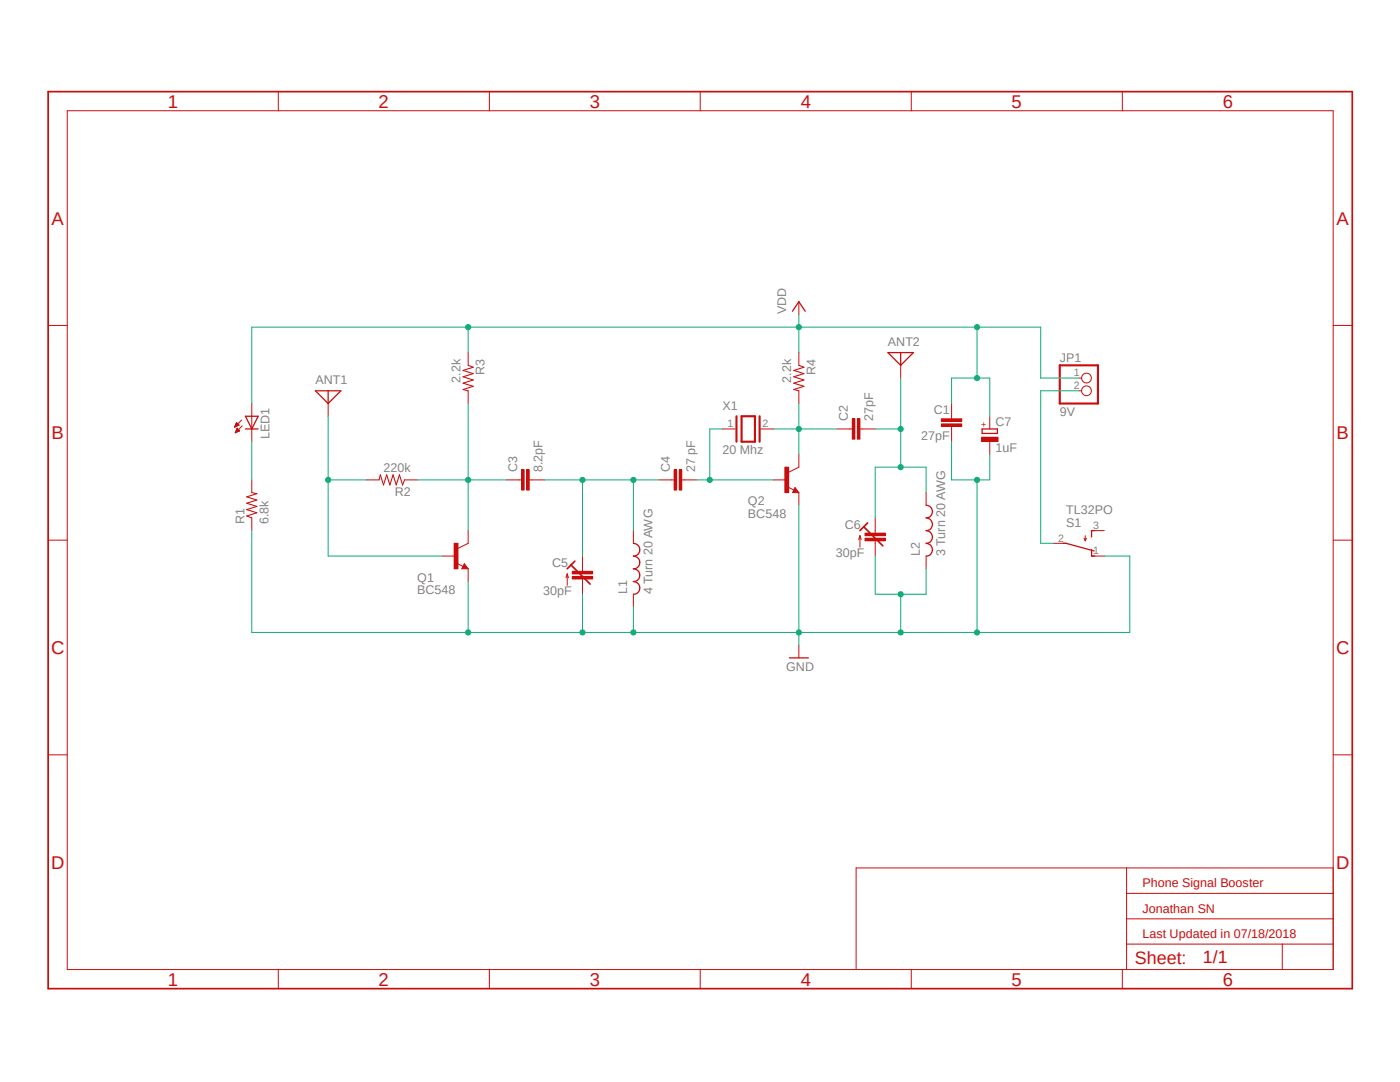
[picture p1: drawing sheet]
<svg xmlns="http://www.w3.org/2000/svg" width="279mm" height="216mm" viewBox="0 0 279 216" stroke-linecap="round" stroke-linejoin="round" font-family="sans-serif">
<path d="M9.1 18l261.2 179.9M270.3 18l-261.2 179.9" fill="none" stroke="#fff" stroke-width=".2"/>
<path d="M93.4 72.9l1 .4-2 .6 2 .6-2 .7 2 .6-2 .7 2 .6-2 .6 1 .3M159.4 72.9l1 .4-2 .6 2 .6-2 .7 2 .6-2 .7 2 .6-2 .6 1 .3M50.2 98.3l1.1 .2-2.1 .6 2.1 .7-2.1 .6 2.1 .6-2.1 .7 2.1 .6-2.1 .7 1 .3M75.6 95.8l.3-1.1 .6 2.1 .7-2.1 .6 2.1 .6-2.1 .7 2.1 .6-2.1 .6 2.1 .4-1" fill="none" stroke="#c90d0c" stroke-width=".21"/>
<g fill="none" stroke="#c90d0c" stroke-width=".2">
<path d="M93.4 70.4v2.5M93.4 78v2.5M159.4 60.2v2.5M159.4 70.4v2.5M159.4 78v2.5M179.7 72.9v2.5M215.3 75.4h.6M215.3 78h.6M46.8 85.2l.1 .1M46.9 85.1h.1M46.9 85h.3M46.9 84.9h.6"/>
<path d="M47 84.8h.7M47 86.3h.1M47 84.7h.5M47 86.2h.3M47.1 84.6h.4M47.1 86.1h.4M47.1 84.5h.3M47.1 86h.7M47.1 85.9h.7M47.2 84.4h.1M47.2 85.8h.5M47.2 84.3l.5 .5-.9 .4z"/>
<path d="M47.2 85.7h.4M47.2 85.6h.3M47.3 85.6h.1M47.3 85.5l.5 .5-.9 .4zM48.2 83.8l-1.4 1.4M48.3 85l-1.4 1.4M50.2 80.5v7.6M50.2 95.8v2.5M65.5 80.5v2.6M73.1 95.8h2.5M80.7 95.8h2.6M189.9 83.1v.5"/>
<path d="M189.9 85.1v.5M50.2 103.3v2.6"/>
<circle cx="216.8" cy="75.4" r=".98"/>
<circle cx="216.8" cy="78" r=".98"/>
</g>
<path d="M62.9 78h5.1l-2.5 2.5zM65.5 78v2.5M158.2 62.1l1.2-1.9 1.3 1.9M177.2 70.4h5.1l-2.6 2.5zM179.7 70.4v2.5M49 83.1h2.5l-1.3 2.5zM49 85.6h2.5" fill="none" stroke="#c90d0c" stroke-width=".25"/>
<path d="M211.5 72.9h7.6v7.6h-7.6z" fill="none" stroke="#c90d0c" stroke-width=".42"/>
<path d="M187.9 83.6h4v.5h-4z" fill-rule="evenodd" fill="#c90d0c"/>
<path d="M187.9 83.6h4v.5h-4z" fill="none" stroke="#c90d0c" stroke-width=".2"/>
<path d="M187.9 84.6h4v.5h-4z" fill-rule="evenodd" fill="#c90d0c"/>
<path d="M169.6 85.6h.5M171.6 85.6h.5M187.9 84.6h4v.5h-4zM189.9 80.5v2.6M189.9 85.6v2.5" fill="none" stroke="#c90d0c" stroke-width=".2"/>
<path d="M170.1 83.6h.5v4h-.5z" fill-rule="evenodd" fill="#c90d0c"/>
<path d="M170.1 83.6h.5v4h-.5z" fill="none" stroke="#c90d0c" stroke-width=".2"/>
<path d="M171.1 83.6h.5v4h-.5z" fill-rule="evenodd" fill="#c90d0c"/>
<path d="M103.6 95.8h.5M105.6 95.8h.5M167 85.6h2.6M171.1 83.6h.5v4h-.5zM172.1 85.6h2.6" fill="none" stroke="#c90d0c" stroke-width=".2"/>
<path d="M104.1 93.7h.5v4.1h-.5z" fill-rule="evenodd" fill="#c90d0c"/>
<path d="M104.1 93.7h.5v4.1h-.5z" fill="none" stroke="#c90d0c" stroke-width=".2"/>
<path d="M105.1 93.7h.5v4.1h-.5z" fill-rule="evenodd" fill="#c90d0c"/>
<path d="M101 95.8h2.6M105.1 93.7h.5v4.1h-.5zM106.1 95.8h2.6M134 95.8h.5M136.1 95.8h.5" fill="none" stroke="#c90d0c" stroke-width=".2"/>
<path d="M134.5 93.7h.5v4.1h-.5z" fill-rule="evenodd" fill="#c90d0c"/>
<path d="M134.5 93.7h.5v4.1h-.5z" fill="none" stroke="#c90d0c" stroke-width=".2"/>
<path d="M135.6 93.7h.5v4.1h-.5z" fill-rule="evenodd" fill="#c90d0c"/>
<path d="M131.5 95.8h2.5M135.6 93.7h.5v4.1h-.5zM136.6 95.8h2.5M91.2 112.4l1.2 .6M92.7 112.5l.7 1h-1.2zM93.4 108.4l-2 1" fill="none" stroke="#c90d0c" stroke-width=".2"/>
<path d="M92.7 113l.1 .2h-.4l.3-.5 .5 .7h-.8" fill="none" stroke="#c90d0c" stroke-width=".25"/>
<path d="M90.6 108.4h.8v5.1h-.8z" fill-rule="evenodd" fill="#c90d0c"/>
<path d="M157.2 97.2l1.3 .6M158.7 97.3l.7 1h-1.2zM159.4 93.2l-2 1M88.3 111h2.6M90.6 108.4h.8v5.1h-.8zM93.4 105.9v2.5M93.4 113.5v2.5" fill="none" stroke="#c90d0c" stroke-width=".2"/>
<path d="M158.7 97.8l.1 .2h-.4l.3-.5 .5 .7h-.8" fill="none" stroke="#c90d0c" stroke-width=".25"/>
<path d="M156.6 93.2h.8v5.1h-.8z" fill-rule="evenodd" fill="#c90d0c"/>
<g fill="none" stroke="#c90d0c" stroke-width=".2">
<path d="M144.2 85.6h2.5M151.8 85.6h2.5M154.3 95.8h2.6M156.6 93.2h.8v5.1h-.8zM159.4 90.7v2.5M159.4 98.3v2.5M113.2 114.5v2.3M113.2 114.5l-.3 .8M113.2 114.5l.3 .8M116.2 113.5v.5M116.2 115.5v.5M126.4 105.9v2.5"/>
<path d="M126.4 118.6v2.5"/>
</g>
<path d="M147 83.1v5M148 83.1h2.7v5h-2.7zM151.6 83.1v5" fill="none" stroke="#c90d0c" stroke-width=".42"/>
<path d="M126.4 108.4a1.27 1.27 0 0 1 1.3 1.3 1.27 1.27 0 0 1-1.3 1.3 1.27 1.27 0 0 1 1.3 1.2 1.27 1.27 0 0 1-1.3 1.3 1.27 1.27 0 0 1 1.3 1.3 1.27 1.27 0 0 1-1.3 1.2 1.27 1.27 0 0 1 1.3 1.3 1.27 1.27 0 0 1-1.3 1.3" fill="none" stroke="#c90d0c" stroke-width=".25"/>
<path d="M114 112.7l3.8 3.8M114.7 112l-1.5 1.5" fill="none" stroke="#c90d0c" stroke-width=".34"/>
<path d="M114.2 115h4.1v.5h-4.1z" fill-rule="evenodd" fill="#c90d0c"/>
<path d="M114.2 115h4.1v.5h-4.1z" fill="none" stroke="#c90d0c" stroke-width=".2"/>
<path d="M114.2 114h4.1v.5h-4.1z" fill-rule="evenodd" fill="#c90d0c"/>
<path d="M114.2 114h4.1v.5h-4.1zM116.2 111v2.5M116.2 116v2.6M171.6 106.9v2.3M171.6 106.9l-.2 .8M171.6 106.9l.3 .8M174.7 105.9v.5M174.7 107.9v.5" fill="none" stroke="#c90d0c" stroke-width=".2"/>
<path d="M172.4 105.1l3.8 3.8M173.1 104.4l-1.5 1.5" fill="none" stroke="#c90d0c" stroke-width=".34"/>
<path d="M172.6 107.4h4.1v.5h-4.1z" fill-rule="evenodd" fill="#c90d0c"/>
<path d="M172.6 107.4h4.1v.5h-4.1z" fill="none" stroke="#c90d0c" stroke-width=".2"/>
<path d="M172.6 106.4h4.1v.5h-4.1z" fill-rule="evenodd" fill="#c90d0c"/>
<path d="M184.8 98.3v2.5M172.6 106.4h4.1v.5h-4.1zM174.7 103.3v2.6M174.7 108.4v2.6M184.8 111v2.5M159.4 128.7v2.6" fill="none" stroke="#c90d0c" stroke-width=".2"/>
<path d="M196 85.6h3.1v.9h-3.1zM184.8 100.8a1.27 1.27 0 0 1 1.3 1.3 1.27 1.27 0 0 1-1.3 1.2 1.27 1.27 0 0 1 1.3 1.3 1.27 1.27 0 0 1-1.3 1.3 1.27 1.27 0 0 1 1.3 1.2 1.27 1.27 0 0 1-1.3 1.3 1.27 1.27 0 0 1 1.3 1.3 1.27 1.27 0 0 1-1.3 1.3M157.5 131.3h3.8" fill="none" stroke="#c90d0c" stroke-width=".25"/>
<path d="M195.9 87.2h3.3v.9h-3.3z" fill-rule="evenodd" fill="#c90d0c"/>
<g fill="none" stroke="#c90d0c" stroke-width=".2">
<path d="M55.5 18.3v3.8M97.7 18.3v3.8M139.7 18.3v3.8M181.9 18.3v3.8M224 18.3v3.8M13.4 22.1h252.7v171.4h-252.7zM9.6 64.9h3.8M266.1 64.9h3.8M195.9 87.2h3.3v.9h-3.3zM197.5 83.1v2.5M197.5 88.1v2.6M9.6 107.8h3.8"/>
<path d="M210.2 108.4h2.6M216.3 107.4l.3 .5M216.6 106.9v1M216.8 107.4l-.2 .5M217.8 105.9h2.6M217.8 111h2.6M266.1 107.8h3.8M9.6 150.6h3.8M266.1 150.6h3.8M224.8 173.2v20.3M224.8 178.3h41.3M266.1 173.2h-95.2v20.3"/>
<path d="M55.5 193.5v3.8M97.7 193.5v3.8M139.7 193.5v3.8M181.9 193.5v3.8M224 193.5v3.8M224.8 188.4h41.3M224.8 183.3h41.3M255.9 188.4v5.1"/>
</g>
<path d="M212.1 108.4h.7l5.6 1.5M217.8 109.7v1.3h.7M218.5 105.9h-.7v1.2" fill="none" stroke="#c90d0c" stroke-width=".25"/>
<path d="M9.6 18.3h260.3v179h-260.3z" fill="none" stroke="#c90d0c" stroke-width=".34"/>
<path d="M50.2 88.1v7.7M65.5 95.8h7.6M65.5 83.1v27.9" fill="none" stroke="#0dab76" stroke-width=".2"/>
<circle cx="65.5" cy="95.8" r=".51" fill="#0dab76"/>
<g fill="none" stroke="#0dab76" stroke-width=".2">
<path d="M139.1 95.8h15.2M144.2 85.6h-2.6v10.2M65.5 111h22.8"/>
<circle cx="65.5" cy="95.8" r=".51"/>
</g>
<circle cx="141.6" cy="95.8" r=".51" fill="#0dab76"/>
<g fill="none" stroke="#0dab76" stroke-width=".2">
<path d="M154.3 85.6h5.1M159.4 80.5v10.2"/>
<circle cx="141.6" cy="95.8" r=".51"/>
</g>
<circle cx="159.4" cy="85.6" r=".51" fill="#0dab76"/>
<g fill="none" stroke="#0dab76" stroke-width=".2">
<path d="M108.7 95.8h22.8M126.4 95.8v10.1M159.4 85.6h7.6"/>
<circle cx="159.4" cy="85.6" r=".51"/>
</g>
<circle cx="126.4" cy="95.8" r=".51" fill="#0dab76"/>
<g fill="none" stroke="#0dab76" stroke-width=".2">
<path d="M116.2 95.8v15.2"/>
<circle cx="126.4" cy="95.8" r=".51"/>
</g>
<circle cx="116.2" cy="95.8" r=".51" fill="#0dab76"/>
<g fill="none" stroke="#0dab76" stroke-width=".2">
<path d="M83.3 95.8h17.7M93.4 95.8v10.1"/>
<circle cx="116.2" cy="95.8" r=".51"/>
</g>
<circle cx="93.4" cy="95.8" r=".51" fill="#0dab76"/>
<g fill="none" stroke="#0dab76" stroke-width=".2">
<path d="M159.4 65.3h-66v5.1M159.4 62.7v7.7M93.4 80.5v15.3"/>
<circle cx="93.4" cy="95.8" r=".51"/>
</g>
<circle cx="159.4" cy="65.3" r=".51" fill="#0dab76"/>
<g fill="none" stroke="#0dab76" stroke-width=".2">
<path d="M93.4 65.3h-43.2v15.2"/>
<circle cx="159.4" cy="65.3" r=".51"/>
</g>
<circle cx="93.4" cy="65.3" r=".51" fill="#0dab76"/>
<g fill="none" stroke="#0dab76" stroke-width=".2">
<path d="M159.4 65.3h35.6v10.1M189.9 80.5v-5.1h7.6v7.7"/>
<circle cx="93.4" cy="65.3" r=".51"/>
</g>
<circle cx="195" cy="75.4" r=".51" fill="#0dab76"/>
<g fill="none" stroke="#0dab76" stroke-width=".2">
<path d="M195 65.3h12.7"/>
<circle cx="195" cy="75.4" r=".51"/>
</g>
<circle cx="195" cy="65.3" r=".51" fill="#0dab76"/>
<g fill="none" stroke="#0dab76" stroke-width=".2">
<path d="M179.7 75.4v17.8M207.7 65.3v10.1h7.6M174.7 85.6h5M184.8 98.3v-5.1h-10.1v10.1"/>
<circle cx="195" cy="65.3" r=".51"/>
</g>
<circle cx="179.7" cy="85.6" r=".51" fill="#0dab76"/>
<circle cx="179.7" cy="85.6" r=".51" fill="none" stroke="#0dab76" stroke-width=".2"/>
<circle cx="179.7" cy="93.2" r=".51" fill="#0dab76"/>
<g fill="none" stroke="#0dab76" stroke-width=".2">
<path d="M50.2 105.9v20.3h76.2v-5.1M116.2 118.6v7.6"/>
<circle cx="179.7" cy="93.2" r=".51"/>
</g>
<circle cx="116.2" cy="126.2" r=".51" fill="#0dab76"/>
<g fill="none" stroke="#0dab76" stroke-width=".2">
<path d="M93.4 116v10.2"/>
<circle cx="116.2" cy="126.2" r=".51"/>
</g>
<circle cx="93.4" cy="126.2" r=".51" fill="#0dab76"/>
<g fill="none" stroke="#0dab76" stroke-width=".2">
<path d="M126.4 126.2h33"/>
<circle cx="93.4" cy="126.2" r=".51"/>
</g>
<circle cx="126.4" cy="126.2" r=".51" fill="#0dab76"/>
<g fill="none" stroke="#0dab76" stroke-width=".2">
<path d="M174.7 111v7.6h10.1v-5.1M179.7 118.6v7.6h-20.3"/>
<circle cx="126.4" cy="126.2" r=".51"/>
</g>
<circle cx="179.7" cy="118.6" r=".51" fill="#0dab76"/>
<g fill="none" stroke="#0dab76" stroke-width=".2">
<path d="M159.4 100.8v25.4"/>
<circle cx="179.7" cy="118.6" r=".51"/>
</g>
<circle cx="159.4" cy="126.2" r=".51" fill="#0dab76"/>
<g fill="none" stroke="#0dab76" stroke-width=".2">
<path d="M189.9 88.1v7.7h7.6v-5.1M195 95.8v30.4M159.4 126.2v2.5"/>
<circle cx="159.4" cy="126.2" r=".51"/>
</g>
<circle cx="195" cy="95.8" r=".51" fill="#0dab76"/>
<g fill="none" stroke="#0dab76" stroke-width=".2">
<path d="M179.7 126.2h15.3"/>
<circle cx="195" cy="95.8" r=".51"/>
</g>
<circle cx="179.7" cy="126.2" r=".51" fill="#0dab76"/>
<g fill="none" stroke="#0dab76" stroke-width=".2">
<path d="M195 126.2h30.5"/>
<circle cx="179.7" cy="126.2" r=".51"/>
</g>
<circle cx="195" cy="126.2" r=".51" fill="#0dab76"/>
<g fill="none" stroke="#0dab76" stroke-width=".2">
<path d="M215.3 78h-7.6v30.4h2.5M220.4 111h5.1v15.2"/>
<circle cx="195" cy="126.2" r=".51"/>
</g>
<g font-size="3.7" fill="#c90d0c">
<text x="33.5" y="21.5">1</text>
<text x="75.6" y="21.5">2</text>
<text x="117.7" y="21.5">3</text>
<text x="159.8" y="21.5">4</text>
<text x="201.9" y="21.5">5</text>
<text x="244" y="21.5">6</text>
<text x="10.3" y="44.8">A</text>
<text x="266.7" y="44.8">A</text>
<text x="10.3" y="87.7">B</text>
<text x="266.7" y="87.7">B</text>
<text x="10.2" y="130.5">C</text>
<text x="266.7" y="130.5">C</text>
<text x="10.2" y="173.4">D</text>
<text x="266.7" y="173.4">D</text>
<text x="33.5" y="196.7">1</text>
<text x="75.6" y="196.7">2</text>
<text x="117.7" y="196.7">3</text>
<text x="159.8" y="196.7">4</text>
<text x="201.9" y="196.7">5</text>
<text x="244" y="196.7">6</text>
</g>
<g font-size="3.6" fill="#c90d0c">
<text x="226.5" y="192.3">Sheet:</text>
<text x="240.1" y="192.2">1/1</text>
</g>
<g font-size="2.5" fill="#808080">
<text x="156.9" y="62.7" transform="rotate(-90 156.9 62.7)">VDD</text>
<text x="177.2" y="69.1">ANT2</text>
<text x="63" y="76.7">ANT1</text>
<text x="91.9" y="76.4" transform="rotate(-90 91.9 76.4)">2.2k</text>
<text x="96.7" y="74.8" transform="rotate(-90 96.7 74.8)">R3</text>
<text x="157.9" y="76.4" transform="rotate(-90 157.9 76.4)">2.2k</text>
<text x="162.7" y="74.8" transform="rotate(-90 162.7 74.8)">R4</text>
<text x="211.5" y="72.3">JP1</text>
<text x="144.2" y="81.8">X1</text>
<text x="186.4" y="82.7">C1</text>
<text x="211.5" y="83.1">9V</text>
<text x="53.8" y="87.6" transform="rotate(-90 53.8 87.6)">LED1</text>
<text x="169.2" y="84.1" transform="rotate(-90 169.2 84.1)">C2</text>
<text x="174.3" y="84.1" transform="rotate(-90 174.3 84.1)">27pF</text>
<text x="183.8" y="87.8">27pF</text>
<text x="198.7" y="85.1">C7</text>
<text x="76.5" y="94.2">220k</text>
<text x="103.2" y="94.2" transform="rotate(-90 103.2 94.2)">C3</text>
<text x="108.3" y="94.2" transform="rotate(-90 108.3 94.2)">8.2pF</text>
<text x="133.6" y="94.2" transform="rotate(-90 133.6 94.2)">C4</text>
<text x="138.7" y="94.2" transform="rotate(-90 138.7 94.2)">27 pF</text>
<text x="144.2" y="90.7">20 Mhz</text>
<text x="198.7" y="90.2">1uF</text>
<text x="78.8" y="99">R2</text>
<text x="149.3" y="100.8">Q2</text>
<text x="48.8" y="104.6" transform="rotate(-90 48.8 104.6)">R1</text>
<text x="53.6" y="104.6" transform="rotate(-90 53.6 104.6)">6.8k</text>
<text x="149.3" y="103.3">BC548</text>
<text x="168.6" y="105.5">C6</text>
<text x="212.8" y="102.6">TL32PO</text>
<text x="212.8" y="105.1">S1</text>
<text x="110.2" y="113.1">C5</text>
<text x="166.8" y="111.1">30pF</text>
<text x="183.6" y="111" transform="rotate(-90 183.6 111)">L2</text>
<text x="188.6" y="111" transform="rotate(-90 188.6 111)">3 Turn 20 AWG</text>
<text x="83.3" y="118.6">BC548</text>
<text x="83.3" y="116">Q1</text>
<text x="108.4" y="118.7">30pF</text>
<text x="125.1" y="118.6" transform="rotate(-90 125.1 118.6)">L1</text>
<text x="130.2" y="118.6" transform="rotate(-90 130.2 118.6)">4 Turn 20 AWG</text>
<text x="156.9" y="133.8">GND</text>
</g>
<g font-size="2.5" fill="#c90d0c">
<text x="228" y="177">Phone Signal Booster</text>
<text x="228" y="182.1">Jonathan SN</text>
<text x="228" y="187.2">Last Updated in 07/18/2018</text>
</g>
<g font-size="2.1" fill="#808080">
<text x="214.3" y="75.1">1</text>
<text x="214.3" y="77.6">2</text>
<text x="145.2" y="85.2">1</text>
<text x="152.2" y="85.2">2</text>
<text x="218.2" y="105.5">3</text>
<text x="211.2" y="108.1">2</text>
<text x="218.2" y="110.6">1</text>
</g>
<text font-size="1.8" fill="#c90d0c" x="196.9" y="85.2" transform="rotate(-90 196.9 85.2)">+</text>
</svg>
